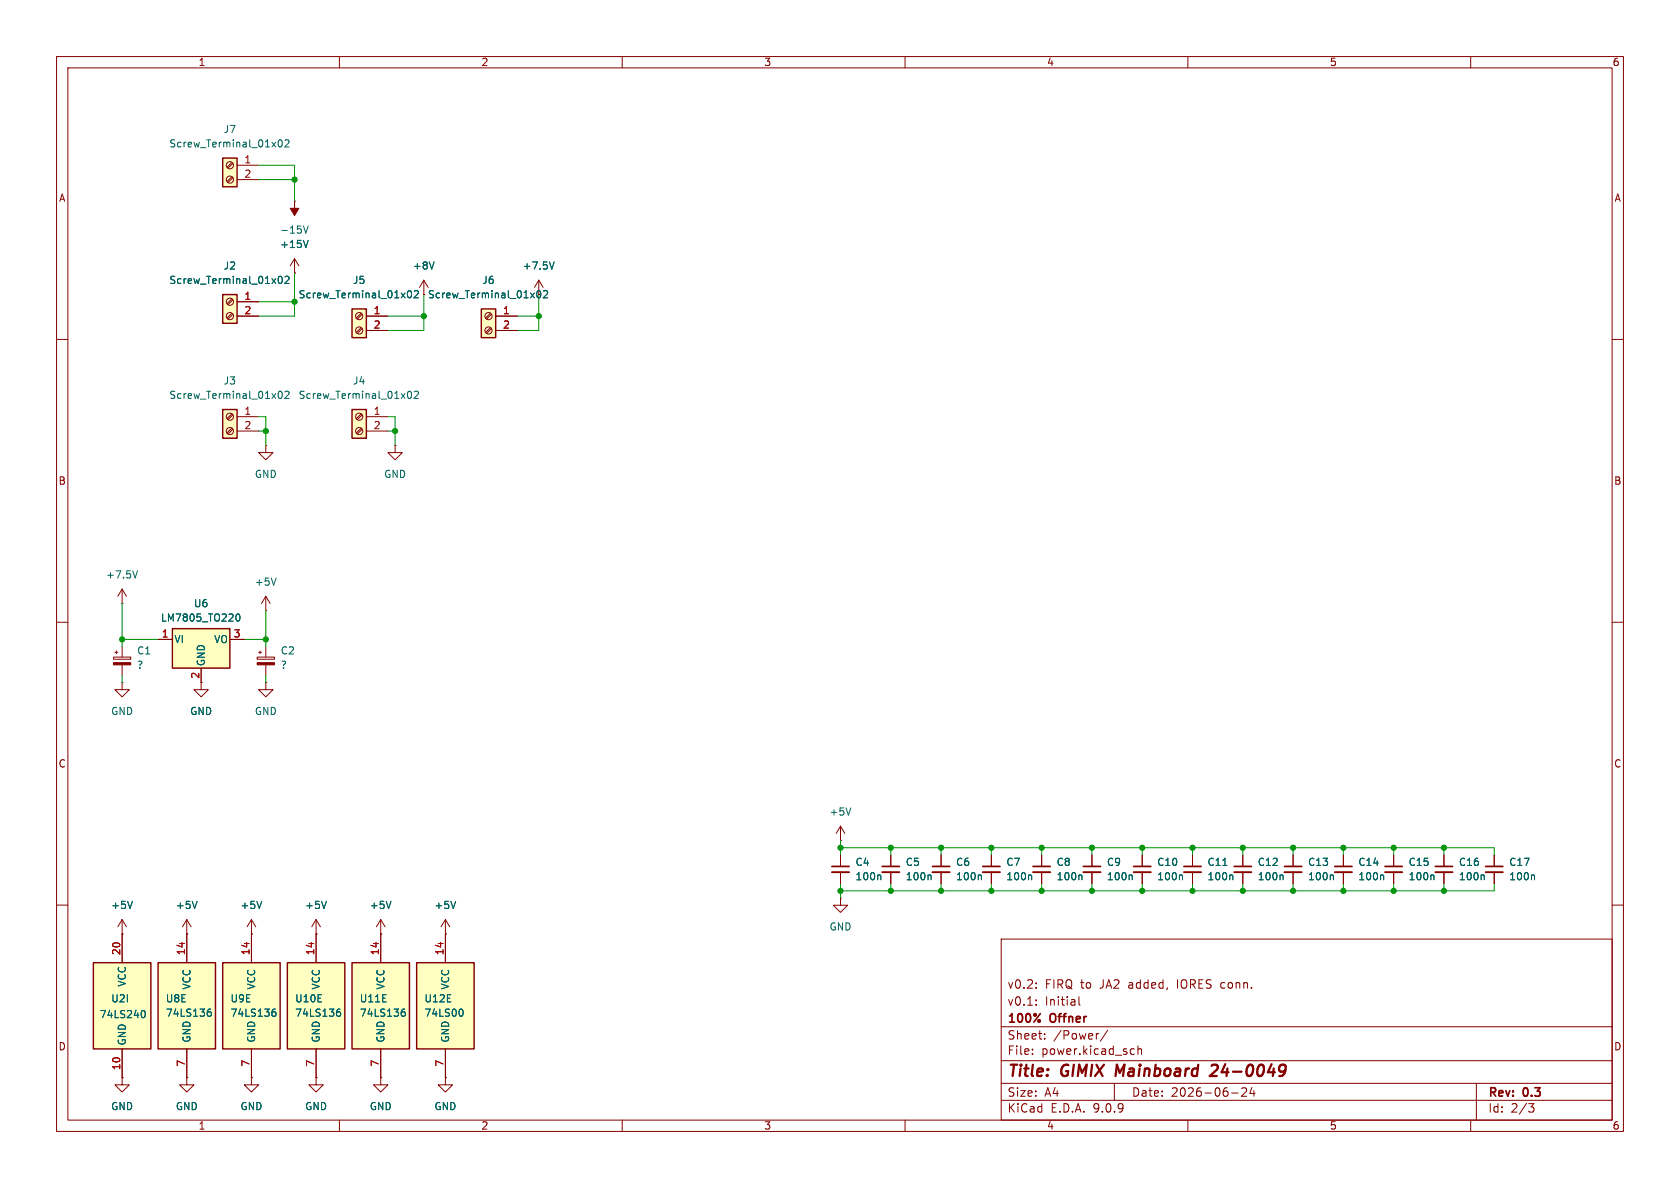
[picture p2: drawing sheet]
<svg xmlns="http://www.w3.org/2000/svg" width="297mm" height="210mm" viewBox="0 0 297 210" stroke-linecap="round" stroke-linejoin="round" font-family="sans-serif">
<g fill="none" stroke="#840000" stroke-width=".18">
<path d="M10 10h277v190h-277zM12 12h273v186h-273zM60 10v2M110 10v2M160 10v2M210 10v2M260 10v2M10 60h2M285 60h2M10 110h2M285 110h2M10 160h2"/>
<path d="M177 166h108v32h-108zM183.2 177.6v.1M183.2 173.8v.1M183.2 174.6v.1M183.2 176.8v.1M190.7 176.2v1.3l.3 .2M285 160h2M60 198v2M110 198v2M160 198v2M177 194.5h108M177 191.5h108"/>
<path d="M177 187.5h108M177 181.5h108M182.5 186.3v.1M182.5 185.5v.1M184.7 183.6v.1M184.7 182.8v.1M194.2 182.7l-.2 .1M195.8 182.1l-1.3 2M197 191.5v3M200.1 185.4l.4 .1M200.5 186.3l-.4 .1M201.2 185.5l.2-.1 .3 .1 .1 .9"/>
<path d="M201.2 184.9v1.5M210 198v2M217.7 193.2h1.2M219.5 192.4l.6-.1 .2 .1 .1 .3-.9 1.1h.9M221.3 192.2l-.3 1.1h.9M221.7 192.8v1M260 198v2M261 191.5v6.5M270.2 195.1h1l-.5 .6 .4 .1 .1 .5-.3 .3h-.4"/>
</g>
<path d="M197.5 188.2l-.3 2M215 188.2h-.5l-.3 .2M215.2 189.1l-1.3 1.1h1.2M227 188.2l.3 .4-.2 1.1M227.3 189.1l-.3 .3" fill="none" stroke="#840000" stroke-width=".4"/>
<path d="M85.1 54.6h2.5v5.1h-2.5z" fill="#ffffc2"/>
<path d="M85.1 54.6h2.5v5.1h-2.5z" fill="none" stroke="#840000" stroke-width=".25"/>
<g fill="none" stroke="#840000" stroke-width=".18">
<path d="M86.7 55.4l-.8 .8M86.7 57.9l-.8 .9M86.9 55.5l-.9 .9M86.9 58.1l-.9 .8M87.6 55.9h3.8M87.6 58.4h3.8"/>
<circle cx="86.4" cy="55.9" r=".63"/>
<circle cx="86.4" cy="58.4" r=".63"/>
</g>
<path d="M95 51.5l.2-.1a.68 .68 0 0 1 .4 .6 .68 .68 0 0 1-.4 .6l-.2-.1-.1-.3zM96.1 51.5l.5-.1 .2 .3-.8 .9h.8" fill="none" stroke="#006464" stroke-width=".18"/>
<path d="M27.9 170.2h10.2v15.2h-10.2z" fill="#ffffc2"/>
<path d="M27.9 170.2h10.2v15.2h-10.2z" fill="none" stroke="#840000" stroke-width=".25"/>
<path d="M33 165.1v5.1M33 185.4v5.1" fill="none" stroke="#840000" stroke-width=".18"/>
<path d="M36.8 178.9h.3l.3 .2-.2 .5h-.4M37.2 178.4l-.4 .1" fill="none" stroke="#006464" stroke-width=".18"/>
<path d="M16.5 170.2h10.2v15.2h-10.2z" fill="#ffffc2"/>
<path d="M16.5 170.2h10.2v15.2h-10.2z" fill="none" stroke="#840000" stroke-width=".25"/>
<g fill="none" stroke="#840000" stroke-width=".18">
<path d="M166.4 151.1v2.1M166.4 154.2v2M21.6 165.1v5.1M44.4 165.1h.1M44.4 162.6l-.7 1.2M44.4 162.6l.8 1.2M44.4 162.6v2.5M21.6 185.4v5.1M55.9 190.5v1.3h1.2l-1.2 1.2-1.3-1.2h1.3M55.9 190.5h.1M67.3 190.5v1.3h1.3l-1.3 1.2-1.3-1.2h1.3M67.3 190.5h.1"/>
<path d="M78.7 190.5v1.3h1.3l-1.3 1.2-1.2-1.2h1.2M78.7 190.5h.1"/>
</g>
<path d="M46.3 159.3l-.5 1.3M173.3 154.7l.2 .2v.6M25.1 178.7l.2-.1a.68 .68 0 0 1 .4 .7 .68 .68 0 0 1-.4 .6l-.2-.1" fill="none" stroke="#006464" stroke-width=".18"/>
<path d="M164.8 153.2h3.1" fill="none" stroke="#840000" stroke-width=".3"/>
<path d="M164.8 154.2h3.1" fill="none" stroke="#840000" stroke-width=".33"/>
<path d="M73.7 170.2h10.1v15.2h-10.1z" fill="#ffffc2"/>
<path d="M73.7 170.2h10.1v15.2h-10.1z" fill="none" stroke="#840000" stroke-width=".25"/>
<path d="M45.5 116.2h3v.3h-3zM45.7 115.3h.5M46 115.1v.5M47 114.3v1.9M47 117.5v1.9M78.7 165.1v5.1M78.7 185.4v5.1" fill="none" stroke="#840000" stroke-width=".18"/>
<path d="M81.6 178.4a.79 .79 0 0 1 0 1.2" fill="none" stroke="#006464" stroke-width=".18"/>
<path d="M45.5 117.1h3v.4h-3z" fill="#840000" stroke="#840000" stroke-width=".18"/>
<path d="M30.5 111.1h10.1v7h-10.1z" fill="#ffffc2"/>
<path d="M30.5 111.1h10.1v7h-10.1z" fill="none" stroke="#840000" stroke-width=".25"/>
<g fill="none" stroke="#840000" stroke-width=".18">
<path d="M95.2 52.1h.1M95.2 49.5l-.7 1.3M95.2 49.5l.8 1.3M95.2 49.5v2.6M27.9 113h2.6M35.6 118.1v3.8h1.2l-1.2 1.3-1.3-1.3h1.3M40.6 113h2.6M47 120.7v1.2h1.3l-1.3 1.3-1.3-1.3h1.3M47 120.7h.1M148.6 148.6h.1M148.6 146.1v2.5M148.6 151.1v2.1"/>
<path d="M148.6 154.2v2M148.6 146.1l-.8 1.2M148.6 146.1l.8 1.2M33 190.5v1.3h1.3l-1.3 1.2-1.3-1.2h1.3M33 190.5h.1"/>
</g>
<path d="M98 46.3l-.5 1.3M41.9 108.6l.1-.1a.68 .68 0 0 1 .4 .7 .68 .68 0 0 1-.4 .6 .84 .84 0 0 1-.1-1.2zM150.4 142.8l-.4 1.3M155.5 154.7l.2 .2v.6" fill="none" stroke="#006464" stroke-width=".18"/>
<path d="M147.1 153.2h3" fill="none" stroke="#840000" stroke-width=".3"/>
<path d="M147.1 154.2h3" fill="none" stroke="#840000" stroke-width=".33"/>
<path d="M39.4 27.9h2.5v5.1h-2.5z" fill="#ffffc2"/>
<path d="M39.4 27.9h2.5v5.1h-2.5z" fill="none" stroke="#840000" stroke-width=".25"/>
<g fill="none" stroke="#840000" stroke-width=".18">
<path d="M41 28.7l-.9 .8M41 31.2l-.9 .9M41.2 28.9l-.9 .8M41.2 31.4l-.9 .9M41.9 29.2h3.8M41.9 31.8h3.8M52.1 35.6h.1M157.5 151.1v2.1M157.5 154.2v2M184.1 151.1v2.1M184.1 154.2v2"/>
<circle cx="40.6" cy="29.2" r=".63"/>
<circle cx="40.6" cy="31.7" r=".63"/>
</g>
<path d="M49.3 24.8l.2-.1a.68 .68 0 0 1 .4 .6 .68 .68 0 0 1-.4 .7 .84 .84 0 0 1-.2-1.2zM50.4 24.8l.5-.1 .2 .4-.8 .9h.8M53.6 39.9l.5 1.3 .4-1.3M164.4 154.7l.2 .2v.6M191.1 154.7l.2 .2v.6" fill="none" stroke="#006464" stroke-width=".18"/>
<path d="M52.1 35.6v1.2h.7l-.7 1.3-.8-1.3h.8z" fill="#840000" stroke="#840000" stroke-width=".18"/>
<path d="M156 153.2h3M182.6 153.2h3.1" fill="none" stroke="#840000" stroke-width=".3"/>
<path d="M156 154.2h3M182.6 154.2h3.1" fill="none" stroke="#840000" stroke-width=".33"/>
<path d="M62.2 72.4h2.6v5.1h-2.6z" fill="#ffffc2"/>
<path d="M62.2 72.4h2.6v5.1h-2.6z" fill="none" stroke="#840000" stroke-width=".25"/>
<g fill="none" stroke="#840000" stroke-width=".18">
<path d="M63.9 73.2l-.9 .8M63.9 75.7l-.9 .8M64 73.3l-.8 .9M64 75.9l-.8 .8M64.8 73.7h3.8M64.8 76.2h3.8M175.3 151.1v2.1M175.3 154.2v2M201.9 151.1v2.1M201.9 154.2v2"/>
<circle cx="63.5" cy="73.7" r=".63"/>
<circle cx="63.5" cy="76.2" r=".63"/>
</g>
<path d="M72.2 69.2h.1a.68 .68 0 0 1 .5 .6 .68 .68 0 0 1-.5 .6 .84 .84 0 0 1-.1-1.2zM73.2 69.3l.5-.1 .3 .3-.8 .9h.8M182.2 154.7l.2 .2v.6M208.9 154.7l.2 .2v.6" fill="none" stroke="#006464" stroke-width=".18"/>
<path d="M173.7 153.2h3.1M200.4 153.2h3.1" fill="none" stroke="#840000" stroke-width=".3"/>
<path d="M173.7 154.2h3.1M200.4 154.2h3.1" fill="none" stroke="#840000" stroke-width=".33"/>
<path d="M39.4 52.1h2.5v5.1h-2.5z" fill="#ffffc2"/>
<path d="M39.4 52.1h2.5v5.1h-2.5z" fill="none" stroke="#840000" stroke-width=".25"/>
<g fill="none" stroke="#840000" stroke-width=".18">
<path d="M41 52.8l-.9 .9M41 55.4l-.9 .8M41.2 53l-.9 .8M41.2 55.5l-.9 .9M41.9 53.3h3.8M41.9 55.9h3.8"/>
<circle cx="40.6" cy="53.3" r=".63"/>
<circle cx="40.6" cy="55.9" r=".63"/>
</g>
<path d="M49.3 48.9l.2-.1a.68 .68 0 0 1 .4 .7 .68 .68 0 0 1-.4 .6 .84 .84 0 0 1-.2-1.2zM50.4 49l.5-.2 .2 .4-.8 .9h.8" fill="none" stroke="#006464" stroke-width=".18"/>
<path d="M39.4 72.4h2.5v5.1h-2.5z" fill="#ffffc2"/>
<path d="M39.4 72.4h2.5v5.1h-2.5z" fill="none" stroke="#840000" stroke-width=".25"/>
<g fill="none" stroke="#840000" stroke-width=".18">
<path d="M52.1 48.3h.1M52.1 45.7l-.8 1.3M52.1 45.7l.7 1.3M52.1 45.7v2.6M74.9 52.1h.1M74.9 49.5l-.7 1.3M74.9 49.5l.8 1.3M74.9 49.5v2.6M41 73.2l-.9 .8M41 75.7l-.9 .8M41.2 73.3l-.9 .9M41.2 75.9l-.9 .8"/>
<path d="M41.9 73.7h3.8M41.9 76.2h3.8M193 151.1v2.1M193 154.2v2"/>
<circle cx="40.6" cy="73.7" r=".63"/>
<circle cx="40.6" cy="76.2" r=".63"/>
</g>
<path d="M54.5 42.5l-.4 1.3M76.7 46.3l-.4 1.3M49.3 69.2h.2a.68 .68 0 0 1 .4 .6 .68 .68 0 0 1-.4 .6 .84 .84 0 0 1-.2-1.2zM50.4 69.3l.5-.1 .2 .3-.8 .9h.8M200 154.7l.2 .2v.6" fill="none" stroke="#006464" stroke-width=".18"/>
<path d="M191.5 153.2h3.1" fill="none" stroke="#840000" stroke-width=".3"/>
<path d="M191.5 154.2h3.1" fill="none" stroke="#840000" stroke-width=".33"/>
<path d="M62.2 54.6h2.6v5.1h-2.6z" fill="#ffffc2"/>
<path d="M62.2 54.6h2.6v5.1h-2.6z" fill="none" stroke="#840000" stroke-width=".25"/>
<g fill="none" stroke="#840000" stroke-width=".18">
<path d="M63.9 55.4l-.9 .8M63.9 57.9l-.9 .9M64 55.5l-.8 .9M64 58.1l-.8 .8M64.8 55.9h3.8M64.8 58.4h3.8M47 78.7v1.3h1.3l-1.3 1.3-1.3-1.3h1.3M47 78.7h.1M20.1 116.2h3v.3h-3zM20.3 115.3h.5M20.6 115.1v.5M21.6 106.7h.1"/>
<path d="M21.6 104.1l-.8 1.3M21.6 104.1l.8 1.3M21.6 104.1v2.6M21.6 114.3v1.9M21.6 117.5v1.9M47 108h.1M47 105.4l-.8 1.3M47 105.4l.8 1.3M47 105.4v2.6M21.6 120.7v1.2h1.3l-1.3 1.3-1.3-1.3h1.3M21.6 120.7h.1M148.6 158.8v1.2h1.3l-1.3 1.3-1.3-1.3h1.3"/>
<path d="M148.6 158.8h.1M210.8 151.1v2.1M210.8 154.2v2M219.7 151.1v2.1M219.7 154.2v2M237.5 151.1v2.1M237.5 154.2v2M246.4 151.1v2.1M246.4 154.2v2M21.6 190.5v1.3h1.3l-1.3 1.2-1.3-1.2h1.3M21.6 190.5h.1M44.4 190.5v1.3h1.3l-1.3 1.2-1.2-1.2h1.2"/>
<path d="M44.4 190.5h.1"/>
<circle cx="63.5" cy="55.9" r=".63"/>
<circle cx="63.5" cy="58.4" r=".63"/>
</g>
<path d="M72.2 51.4h.1a.68 .68 0 0 1 .5 .6 .68 .68 0 0 1-.5 .6 .84 .84 0 0 1-.1-1.2zM73.2 51.5l.5-.1 .3 .3-.8 .9h.8M24.3 100.9l-.4 1.3M48.8 102.2l-.4 1.2M216.2 153h.7M217.8 154.7l.1 .2v.6M226.7 154.7l.1 .2v.6M244.4 154.7l.2 .2v.6M253.3 154.7l.2 .2v.6" fill="none" stroke="#006464" stroke-width=".18"/>
<path d="M209.3 153.2h3M218.2 153.2h3M236 153.2h3M244.9 153.2h3" fill="none" stroke="#840000" stroke-width=".3"/>
<path d="M209.3 154.2h3M218.2 154.2h3M236 154.2h3M244.9 154.2h3" fill="none" stroke="#840000" stroke-width=".33"/>
<path d="M20.1 117.1h3v.4h-3z" fill="#840000" stroke="#840000" stroke-width=".18"/>
<path d="M39.4 170.2h10.1v15.2h-10.1z" fill="#ffffc2"/>
<path d="M39.4 170.2h10.1v15.2h-10.1z" fill="none" stroke="#840000" stroke-width=".25"/>
<path d="M69.8 78.7v1.3h1.3l-1.3 1.3-1.2-1.3h1.2M69.8 78.7h.1M228.6 151.1v2.1M228.6 154.2v2M33 165.1h.1M33 162.6l-.7 1.2M33 162.6l.8 1.2M33 162.6v2.5M44.4 165.1v5.1M44.4 185.4v5.1" fill="none" stroke="#840000" stroke-width=".18"/>
<path d="M34.8 159.3l-.4 1.3M235.5 154.7l.2 .2v.6M48.2 178.9h.4l.2 .2-.1 .5h-.5M48.7 178.4l-.4 .1" fill="none" stroke="#006464" stroke-width=".18"/>
<path d="M227.1 153.2h3" fill="none" stroke="#840000" stroke-width=".3"/>
<path d="M227.1 154.2h3" fill="none" stroke="#840000" stroke-width=".33"/>
<path d="M62.2 170.2h10.2v15.2h-10.2z" fill="#ffffc2"/>
<path d="M62.2 170.2h10.2v15.2h-10.2z" fill="none" stroke="#840000" stroke-width=".25"/>
<path d="M55.9 165.1h.1M55.9 162.6l-.8 1.2M55.9 162.6l.7 1.2M55.9 162.6v2.5M67.3 165.1h.1M67.3 162.6v7.6M67.3 162.6l-.8 1.2M67.3 162.6l.8 1.2M67.3 185.4v5.1" fill="none" stroke="#840000" stroke-width=".18"/>
<path d="M57.7 159.3l-.4 1.3M69.1 159.3l-.4 1.3M71 178.9h.4l.3 .2-.2 .5h-.5M71.5 178.4l-.4 .1" fill="none" stroke="#006464" stroke-width=".18"/>
<path d="M50.8 170.2h10.2v15.2h-10.2z" fill="#ffffc2"/>
<path d="M50.8 170.2h10.2v15.2h-10.2z" fill="none" stroke="#840000" stroke-width=".25"/>
<g fill="none" stroke="#840000" stroke-width=".18">
<path d="M41.9 55.9h3.8M41.9 53.3h3.8M52.1 48.3h.1M64.8 55.9h3.8M64.8 58.4h3.8M74.9 52.1h.1M87.6 55.9h3.8M87.6 58.4h3.8M95.2 52.1h.1M27.9 113h2.6M35.6 118.1v2.6M40.6 113h2.6"/>
<path d="M148.6 151.1v2.1M148.6 154.2v2M157.5 151.1v2.1M157.5 154.2v2M166.4 151.1v2.1M166.4 154.2v2M175.3 151.1v2.1M175.3 154.2v2M184.1 151.1v2.1M184.1 154.2v2M193 151.1v2.1M193 154.2v2"/>
<path d="M201.9 151.1v2.1M201.9 154.2v2M210.8 151.1v2.1M210.8 154.2v2M219.7 151.1v2.1M219.7 154.2v2M228.6 151.1v2.1M228.6 154.2v2M237.5 151.1v2.1M237.5 154.2v2M246.4 151.1v2.1M246.4 154.2v2"/>
<path d="M255.3 151.1v2.1M255.3 154.2v2M264.2 151.1v2.1M264.2 154.2v2M21.6 165.1h.1M21.6 162.6l-.8 1.2M21.6 162.6l.8 1.2M21.6 162.6v7.6M33 165.1h.1M33 165.1v5.1M44.4 165.1h.1M44.4 165.1v5.1"/>
<path d="M55.9 165.1h.1M55.9 165.1v5.1M67.3 165.1h.1M67.3 165.1v5.1M78.7 165.1h.1M78.7 162.6l-.7 1.2M78.7 162.6l.8 1.2M78.7 162.6v7.6M21.6 190.5h.1M21.6 185.4v5.1M33 190.5h.1M33 185.4v5.1"/>
<path d="M44.4 190.5h.1M44.4 185.4v5.1M55.9 190.5h.1M55.9 185.4v5.1M67.3 190.5h.1M67.3 185.4v5.1M78.7 190.5h.1M78.7 185.4v5.1"/>
</g>
<g fill="none" stroke="#006464" stroke-width=".18">
<path d="M49.3 48.9l.2-.1a.68 .68 0 0 1 .4 .7 .68 .68 0 0 1-.4 .6 .84 .84 0 0 1-.2-1.2zM50.4 49l.5-.2 .2 .4-.8 .9h.8M54.5 42.5l-.4 1.3M72.2 51.4h.1a.68 .68 0 0 1 .5 .6 .68 .68 0 0 1-.5 .6 .84 .84 0 0 1-.1-1.2zM73.2 51.5l.5-.1 .3 .3-.8 .9h.8M76.7 46.3l-.4 1.3M95 51.5l.2-.1a.68 .68 0 0 1 .4 .6 .68 .68 0 0 1-.4 .6l-.2-.1-.1-.3zM96.1 51.5l.5-.1 .2 .3-.8 .9h.8M98 46.3l-.5 1.3M41.9 108.6l.1-.1a.68 .68 0 0 1 .4 .7 .68 .68 0 0 1-.4 .6 .84 .84 0 0 1-.1-1.2zM23.4 159.3l-.4 1.3M34.8 159.3l-.4 1.3"/>
<path d="M46.3 159.3l-.5 1.3M57.7 159.3l-.4 1.3M69.1 159.3l-.4 1.3M80.6 159.3l-.5 1.3M155.5 154.7l.2 .2v.6M164.4 154.7l.2 .2v.6M173.3 154.7l.2 .2v.6M182.2 154.7l.2 .2v.6M191.1 154.7l.2 .2v.6M200 154.7l.2 .2v.6M208.9 154.7l.2 .2v.6M216.2 153h.7"/>
<path d="M217.8 154.7l.1 .2v.6M226.7 154.7l.1 .2v.6M235.5 154.7l.2 .2v.6M244.4 154.7l.2 .2v.6M253.3 154.7l.2 .2v.6M262.2 154.7l.2 .2v.6M271.1 154.7l.2 .2v.6M25.1 178.7l.2-.1a.68 .68 0 0 1 .4 .7 .68 .68 0 0 1-.4 .6l-.2-.1M36.8 178.9h.3l.3 .2-.2 .5h-.4M37.2 178.4l-.4 .1M48.2 178.9h.4l.2 .2-.1 .5h-.5M48.7 178.4l-.4 .1"/>
<path d="M59.6 178.9h.4l.2 .2-.1 .5h-.5M60.1 178.4l-.4 .1M71 178.9h.4l.3 .2-.2 .5h-.5M71.5 178.4l-.4 .1M81.6 178.4a.79 .79 0 0 1 0 1.2"/>
</g>
<path d="M253.7 153.2h3.1M262.6 153.2h3.1" fill="none" stroke="#840000" stroke-width=".3"/>
<path d="M253.7 154.2h3.1M262.6 154.2h3.1" fill="none" stroke="#840000" stroke-width=".33"/>
<g fill="none" stroke="#009600" stroke-width=".18">
<path d="M45.7 29.2h6.4v6.4M45.7 31.8h6.4M45.7 53.3h6.4M52.1 48.3v7.6h-6.4M68.6 55.9h6.3M74.9 52.1v6.3h-6.3M91.4 55.9h3.8M95.2 52.1v6.3h-3.8M45.7 76.2h1.3M45.7 73.7h1.3v5M68.6 73.7h1.2v5M68.6 76.2h1.2"/>
<path d="M21.6 106.7v7.6M21.6 119.4v1.3M21.6 113h6.3M43.2 113h3.8M47 108v6.3M47 119.4v1.3M148.6 149.9h115.6v1.2M148.6 148.6v2.5M148.6 156.2v2.6M157.5 149.9v1.2M157.5 156.2v1.3M166.4 149.9v1.2"/>
<path d="M166.4 156.2v1.3M175.3 149.9v1.2M175.3 156.2v1.3M184.1 149.9v1.2M184.1 156.2v1.3M193 149.9v1.2M193 156.2v1.3M201.9 149.9v1.2M201.9 156.2v1.3M210.8 149.9v1.2M210.8 156.2v1.3M219.7 149.9v1.2"/>
<path d="M219.7 156.2v1.3M228.6 149.9v1.2M228.6 156.2v1.3M237.5 149.9v1.2M237.5 156.2v1.3M246.4 149.9v1.2M246.4 156.2v1.3M255.3 149.9v1.2M255.3 156.2v1.3M264.2 156.2v1.3h-115.6"/>
</g>
<g fill="#009600" stroke="#009600" stroke-width=".18">
<circle cx="255.3" cy="157.5" r=".46"/>
<circle cx="246.4" cy="157.5" r=".46"/>
<circle cx="255.3" cy="149.9" r=".46"/>
<circle cx="228.6" cy="149.9" r=".46"/>
<circle cx="219.7" cy="149.9" r=".46"/>
<circle cx="237.5" cy="149.9" r=".46"/>
<circle cx="246.4" cy="149.9" r=".46"/>
<circle cx="237.5" cy="157.5" r=".46"/>
<circle cx="219.7" cy="157.5" r=".46"/>
<circle cx="228.6" cy="157.5" r=".46"/>
<circle cx="157.5" cy="157.5" r=".46"/>
<circle cx="157.5" cy="149.9" r=".46"/>
<circle cx="148.6" cy="149.9" r=".46"/>
<circle cx="148.6" cy="157.5" r=".46"/>
<circle cx="175.3" cy="157.5" r=".46"/>
<circle cx="166.4" cy="149.9" r=".46"/>
<circle cx="175.3" cy="149.9" r=".46"/>
<circle cx="95.2" cy="55.9" r=".46"/>
<circle cx="166.4" cy="157.5" r=".46"/>
<circle cx="184.1" cy="149.9" r=".46"/>
<circle cx="193" cy="149.9" r=".46"/>
<circle cx="193" cy="157.5" r=".46"/>
<circle cx="210.8" cy="157.5" r=".46"/>
<circle cx="210.8" cy="149.9" r=".46"/>
<circle cx="201.9" cy="149.9" r=".46"/>
<circle cx="184.1" cy="157.5" r=".46"/>
<circle cx="201.9" cy="157.5" r=".46"/>
<circle cx="74.9" cy="55.9" r=".46"/>
<circle cx="52.1" cy="53.3" r=".46"/>
<circle cx="69.8" cy="76.2" r=".46"/>
<circle cx="47" cy="76.2" r=".46"/>
<circle cx="52.1" cy="31.8" r=".46"/>
<circle cx="47" cy="113" r=".46"/>
<circle cx="21.6" cy="113" r=".46"/>
</g>
<g font-size="2.8" fill="#840000">
<text x="178" y="190.9">Title:</text>
<text x="187.7" y="190.9">GIMIX</text>
<text x="198.1" y="190.9">Mainboard</text>
<text x="215.7" y="190.9">24-0049</text>
</g>
<g font-size="2.1" fill="#840000">
<text x="178" y="178">v0.1:</text>
<text x="178" y="175">v0.2:</text>
<text x="184.7" y="178">Initial</text>
<text x="184.7" y="175">FIRQ to</text>
<text x="194.6" y="175">JA2</text>
<text x="199.8" y="175">added,</text>
<text x="208.5" y="175">IORES conn.</text>
<text x="178" y="184">Sheet:</text>
<text x="178" y="181.2">100%</text>
<text x="185.7" y="181.2">Offner</text>
<text x="186.2" y="184">/Power/</text>
<text x="178" y="186.7">File:</text>
<text x="184.1" y="186.7">power.kicad_sch</text>
<text x="178" y="196.9">KiCad</text>
<text x="178" y="194.1">Size:</text>
<text x="184.7" y="194.1">A4</text>
<text x="185.7" y="196.9">E.D.A.</text>
<text x="193.3" y="196.9">9.0.9</text>
<text x="200" y="194.1">Date:</text>
<text x="207" y="194.1">2026-06-24</text>
<text x="263" y="194.3">Rev:</text>
<text x="263" y="196.9">Id:</text>
<text x="267.1" y="196.9">2/3</text>
<text x="269.4" y="194.3">0.3</text>
</g>
<g font-size="1.8" fill="#840000">
<text x="35" y="11.9">1</text>
<text x="85" y="11.9">2</text>
<text x="135" y="11.9">3</text>
<text x="185" y="11.9">4</text>
<text x="235" y="11.9">5</text>
<text x="285" y="11.9">6</text>
<text x="10.3" y="35.9">A</text>
<text x="285.3" y="35.9">A</text>
<text x="10.3" y="85.9">B</text>
<text x="285.3" y="85.9">B</text>
<text x="10.3" y="135.9">C</text>
<text x="285.3" y="135.9">C</text>
<text x="10.3" y="185.9">D</text>
<text x="285.3" y="185.9">D</text>
<text x="35" y="199.9">1</text>
<text x="85" y="199.9">2</text>
<text x="135" y="199.9">3</text>
<text x="185" y="199.9">4</text>
<text x="235" y="199.9">5</text>
<text x="285" y="199.9">6</text>
</g>
<g font-size="1.8" fill="#006464">
<text x="39.4" y="23.7">J7</text>
<text x="29.8" y="26.3">Screw_Terminal_01x02</text>
<text x="49.4" y="41.5">-15V</text>
<text x="39.4" y="47.9">J2</text>
<text x="49.4" y="44">+15V</text>
<text x="72.9" y="47.9">+8V</text>
<text x="92.3" y="47.9">+7.5V</text>
<text x="29.8" y="50.4">Screw_Terminal_01x02</text>
<text x="52.7" y="52.9">Screw_Terminal_01x02</text>
<text x="62.3" y="50.4">J5</text>
<text x="75.6" y="52.9">Screw_Terminal_01x02</text>
<text x="85.2" y="50.4">J6</text>
<text x="29.8" y="70.7">Screw_Terminal_01x02</text>
<text x="39.4" y="68.2">J3</text>
<text x="52.7" y="70.7">Screw_Terminal_01x02</text>
<text x="62.3" y="68.2">J4</text>
<text x="45" y="84.7">GND</text>
<text x="67.8" y="84.7">GND</text>
<text x="18.6" y="102.5">+7.5V</text>
<text x="34.2" y="107.5">U6</text>
<text x="45" y="103.7">+5V</text>
<text x="28.4" y="110.1">LM7805_TO220</text>
<text x="30.7" y="113.9">VI</text>
<text x="37.8" y="113.9">VO</text>
<text x="24.1" y="115.9">C1</text>
<text x="24.1" y="118.4">?</text>
<text x="36.4" y="117.9" transform="rotate(-90 36.4 117.9)">GND</text>
<text x="49.5" y="115.9">C2</text>
<text x="49.5" y="118.4">?</text>
<text x="19.6" y="126.6">GND</text>
<text x="33.5" y="126.6">GND</text>
<text x="45" y="126.6">GND</text>
<text x="146.6" y="144.4">+5V</text>
<text x="151.1" y="153.3">C4</text>
<text x="151.1" y="155.8">100n</text>
<text x="160" y="153.3">C5</text>
<text x="160" y="155.8">100n</text>
<text x="168.9" y="153.3">C6</text>
<text x="168.9" y="155.8">100n</text>
<text x="177.8" y="153.3">C7</text>
<text x="177.8" y="155.8">100n</text>
<text x="186.7" y="153.3">C8</text>
<text x="186.7" y="155.8">100n</text>
<text x="195.6" y="153.3">C9</text>
<text x="195.6" y="155.8">100n</text>
<text x="204.5" y="155.8">100n</text>
<text x="204.5" y="153.3">C10</text>
<text x="213.4" y="155.8">100n</text>
<text x="213.4" y="153.3">C11</text>
<text x="222.3" y="155.8">100n</text>
<text x="222.3" y="153.3">C12</text>
<text x="231.1" y="155.8">100n</text>
<text x="231.1" y="153.3">C13</text>
<text x="240" y="155.8">100n</text>
<text x="240" y="153.3">C14</text>
<text x="248.9" y="155.8">100n</text>
<text x="248.9" y="153.3">C15</text>
<text x="257.8" y="155.8">100n</text>
<text x="257.8" y="153.3">C16</text>
<text x="266.7" y="155.8">100n</text>
<text x="266.7" y="153.3">C17</text>
<text x="19.6" y="160.9">+5V</text>
<text x="31" y="160.9">+5V</text>
<text x="42.4" y="160.9">+5V</text>
<text x="53.8" y="160.9">+5V</text>
<text x="65.3" y="160.9">+5V</text>
<text x="76.7" y="160.9">+5V</text>
<text x="146.6" y="164.7">GND</text>
<text x="19.6" y="177.4">U2I</text>
<text x="22.5" y="174.5" transform="rotate(-90 22.5 174.5)">VCC</text>
<text x="29.2" y="179.9">74LS136</text>
<text x="29.2" y="177.4">U8E</text>
<text x="33.9" y="175" transform="rotate(-90 33.9 175)">VCC</text>
<text x="40.6" y="179.9">74LS136</text>
<text x="40.6" y="177.4">U9E</text>
<text x="45.3" y="175" transform="rotate(-90 45.3 175)">VCC</text>
<text x="52.1" y="177.4">U10E</text>
<text x="52.1" y="179.9">74LS136</text>
<text x="56.7" y="175" transform="rotate(-90 56.7 175)">VCC</text>
<text x="63.5" y="177.4">U11E</text>
<text x="63.5" y="179.9">74LS136</text>
<text x="68.2" y="175" transform="rotate(-90 68.2 175)">VCC</text>
<text x="74.9" y="177.4">U12E</text>
<text x="74.9" y="179.9">74LS00</text>
<text x="79.6" y="175" transform="rotate(-90 79.6 175)">VCC</text>
<text x="17.5" y="180.2">74LS240</text>
<text x="22.5" y="184.9" transform="rotate(-90 22.5 184.9)">GND</text>
<text x="33.9" y="184.4" transform="rotate(-90 33.9 184.4)">GND</text>
<text x="45.3" y="184.4" transform="rotate(-90 45.3 184.4)">GND</text>
<text x="56.7" y="184.4" transform="rotate(-90 56.7 184.4)">GND</text>
<text x="68.2" y="184.4" transform="rotate(-90 68.2 184.4)">GND</text>
<text x="79.6" y="184.4" transform="rotate(-90 79.6 184.4)">GND</text>
<text x="19.6" y="196.4">GND</text>
<text x="31" y="196.4">GND</text>
<text x="42.4" y="196.4">GND</text>
<text x="53.8" y="196.4">GND</text>
<text x="65.3" y="196.4">GND</text>
<text x="76.7" y="196.4">GND</text>
</g>
<g font-size="1.8" fill="#a90000">
<text x="43.1" y="29">1</text>
<text x="43.1" y="31.5">2</text>
<text x="43.1" y="53.1">1</text>
<text x="43.1" y="55.6">2</text>
<text x="66" y="55.6">1</text>
<text x="66" y="58.2">2</text>
<text x="88.8" y="55.6">1</text>
<text x="88.8" y="58.2">2</text>
<text x="43.1" y="73.4">1</text>
<text x="43.1" y="75.9">2</text>
<text x="66" y="73.4">1</text>
<text x="66" y="75.9">2</text>
<text x="28.5" y="112.8">1</text>
<text x="41.2" y="112.8">3</text>
<text x="35.3" y="120.1" transform="rotate(-90 35.3 120.1)">2</text>
<text x="21.3" y="169" transform="rotate(-90 21.3 169)">20</text>
<text x="32.8" y="169" transform="rotate(-90 32.8 169)">14</text>
<text x="44.2" y="169" transform="rotate(-90 44.2 169)">14</text>
<text x="55.6" y="169" transform="rotate(-90 55.6 169)">14</text>
<text x="67.1" y="169" transform="rotate(-90 67.1 169)">14</text>
<text x="78.5" y="169" transform="rotate(-90 78.5 169)">14</text>
<text x="21.3" y="189.3" transform="rotate(-90 21.3 189.3)">10</text>
<text x="32.8" y="188.7" transform="rotate(-90 32.8 188.7)">7</text>
<text x="44.2" y="188.7" transform="rotate(-90 44.2 188.7)">7</text>
<text x="55.6" y="188.7" transform="rotate(-90 55.6 188.7)">7</text>
<text x="67.1" y="188.7" transform="rotate(-90 67.1 188.7)">7</text>
<text x="78.5" y="188.7" transform="rotate(-90 78.5 188.7)">7</text>
</g>
</svg>
